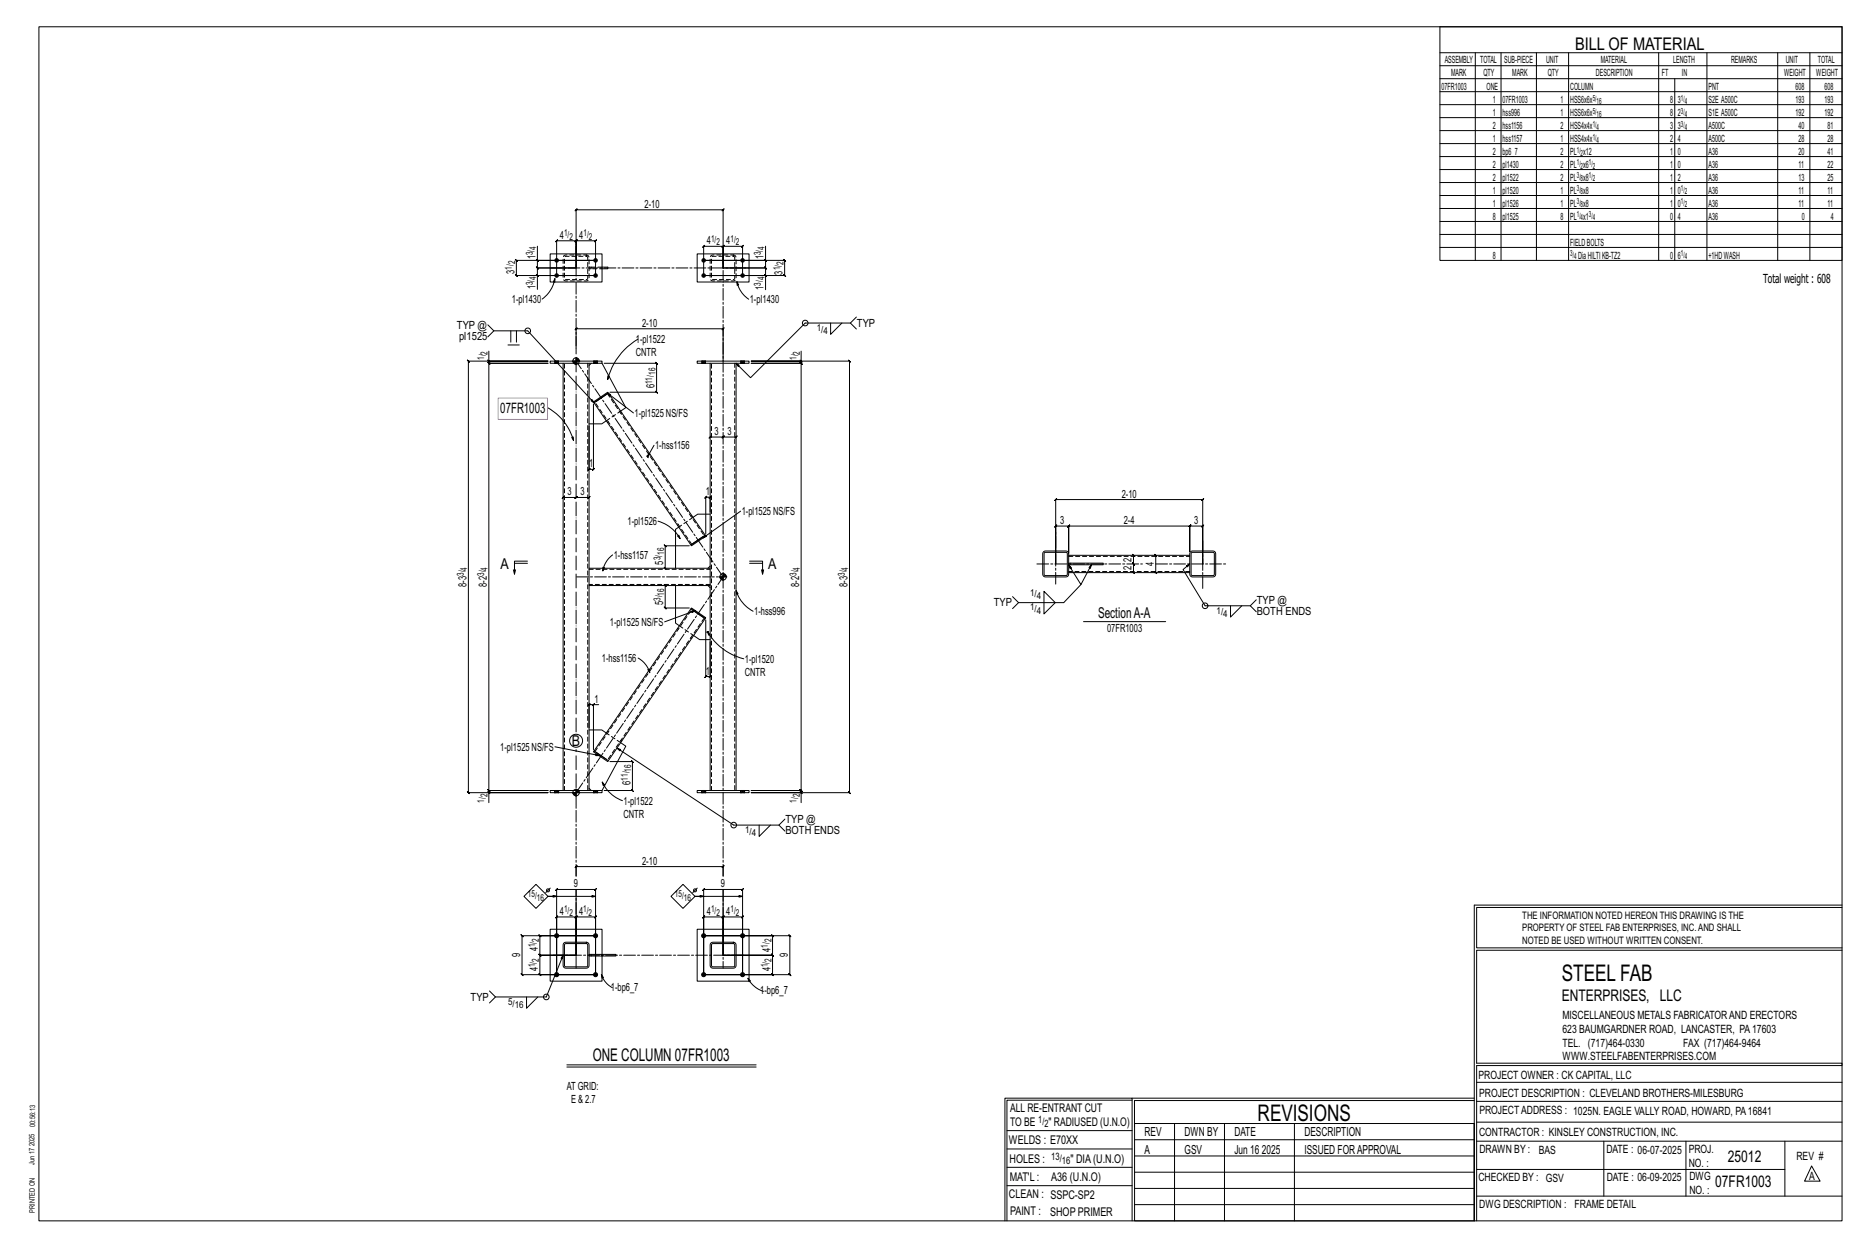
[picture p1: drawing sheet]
<svg xmlns="http://www.w3.org/2000/svg" width="914mm" height="610mm" viewBox="0 0 914 610" stroke-linecap="round" stroke-linejoin="round" font-family="sans-serif">
<g fill="none" stroke="#000" stroke-width=".49">
<path d="M19 13h883v584h-883zM705 13h197v114h-197zM705 26h197M705 32h197M705 39h197M722 26v101M735 26v101M752 26v101M768 26v101M812 26v101M820 39v88M836 26v101"/>
<path d="M870 26v101M886 26v101M705 45h197M705 51h197M705 58h197M705 64h197M705 70h197M705 77h197M705 83h197M705 89h197M705 96h197M282 118v-15l1-1-1 1h72h-1l1-1v1v28"/>
<path d="M705 102h197M705 108h197M705 115h197M263 134l1 1zM263 127l1 1zM263 127v4l1 1-1-1h19h-19l1 1-1-1v4M263 120v7h29h-39h-1l1 1v-1v8l-1-1 1 1h39M269 124h26v14h-26zM272 136v2h-1zM272 136a15 15 0 0 1-7 10M272 135v-17l1-1-1 1h10l1-1-1 1v13v-13l1-1-1 1h10h-1l1-1v1v17h-29v7M295 131h3h-3"/>
<path d="M341 124h26v14h-26zM354 131h21h-1l1 1v-1v4M361 138l1 1-1 1zM361 138a13 13 0 0 0 5 8M363 135v-14l1-1-1 1h-9v-1l-1 1h1v10v-10v-1l-1 1h1h-10l1-1-1 1v14h31v7M374 134l1 1zM374 127l1 1zM375 120v7h-31h40l1 1-1-1v8v-1l1 1h-1h-40M375 127v4h-1l1 1v-1h-21M705 121h197M239 159l3 3h16l33 35-2-1h1l48 71M407 158v6l5-6"/>
<path d="M416 158l3 3M419 155l-3 3h-22l-27 27-7-7 2 1h-1l-1-1v209M239 176l1 1zM239 172v5h29h-39v-1l1 1h-1v211v-1l1 1h-1h39h-29v5M239 177v1v-1l1 1h-1h29h-29v-1l1 1h-1v209v-1l1 1h-1h29h-29v-1l1 1h-1v1M242 162l-3 3M249 169h5M250 162v5M253 162v5M269 177h26v1h-26zM272 177h.1M272 178h.1"/>
<path d="M273 177h.1M273 178h.1M276 178v209M280 177h4M280 177l2 1M281 177l1 1M281 177h1M282 177h.1M282 169v-8l1-1-1 1h72h-1l1-1v1v16M282 175v4M282 176l1 1M282 175l1 2"/>
<path d="M282 176v1M282 175l2 1M288 178v209M289 178l-1 1M291 177h.1M291 178h.1M292 177h.1M292 178h.1M295 178l11 21-2 2M296 178h25v-1l1 1h-1v14v-1l1 1h-1h-22M312 166a32 32 0 0 0-15 20M341 177h26v1h-26z"/>
<path d="M344 177h.1M344 178h.1M345 177h.1M345 178h.1M348 178v209M363 177h.1M363 178h.1M364 177h.1M364 178h.1M392 176l1 1zM392 172v5h-24h48l-1-1 1 1v211l-1-1 1 1h-48h24v5M392 177v1v-1l1 1h-1h-24h24v-1l1 1h-1v209v-1l1 1h-1h-24h24v-1l1 1h-1v1"/>
<path d="M268 199a27 27 0 0 1 13 17M291 197l6-5h1l-7 5zM291 198v32v-1l-1 1h1h-3l1-1-1 1v-22M297 193l-5 3M297 192l13 10M298 184l-1 2zM298 192l47 70M280 214h1v2zM297 206l-2 1h-7M320 218l-3 6M347 214l1-1zM348 214h6h-1l1-1-1 1 1-1v1h6l1-1-1 1"/>
<path d="M317 223v1M317 224h.1M276 243h6v1l1-1-1 1 1-1h-1h6v1l1-1h-1M276 243l-1 1zM322 255a18 18 0 0 1 11 9M332 258l-1 1v19M348 252h-6l-3 1M348 250v-7l-1 1 1-1h-3h1l-1 1v-1v18M363 250l-19 13M516 245l1-1h72l-1 1 1-1v32v-19l-1 1 1-1h-7h1l-1 1v-1v13v-13h1l-1 1v-1h-59h1l-1 1v-1v14v-14h1l-1 1v-1h-6l-1 1 1-1v19v-32zM251 279l1 2M252 276h6"/>
<path d="M258 275h-6v6v-2M288 278h60M295 278h1l-1 1zM300 271a12 12 0 0 0-5 8M325 278l1 1zM332 262l1 2zM337 267h-11h-1l1 1v-1v11M338 267l7-5-7 5zM344 262l-5 4M348 277l-1 1M367 275h6v6l1-2M367 276h6"/>
<path d="M373 279v2M511 270h12v12h-12zM511 270h11v11h-11zM523 276h17h-17zM523 272h59M534 276l-5 10-6-9M554 280l1 1zM555 272l-1-1 1 1v4l-1-1 1 1-1-1 1 1v4M565 272h1l-1-1 1 1v8h-1l1 1-1-1M582 276l-3 3 11 17h22l3-3M583 270h12v12h-12zM583 270h11v11h-11z"/>
<path d="M288 286h60M326 286h-1l1 1v-1v11h-1l1 1v-1h11M331 286v19l2 1M338 298l-47 69 7 5M338 297l7 5v1l-7-5zM339 298l5 4M340 299l-15 5M347 286l1 2M352 282h4M352 283l2 1M352 282l2 2M353 282l1 1"/>
<path d="M354 282v1M354 280v4M354 281l1 1M354 282h.1M354 281l2 1M360 289l1 1v1zM360 289a17 17 0 0 0 9 10M499 295l-3 3M511 289l6 6-6 5zM523 280h59M529 286l-8 9h-22l-3-3M602 296v6l6-6"/>
<path d="M612 296l3 3M340 311l2 2h6M345 303l-48 70-6-5v-1M345 303v28l1-1-1 1h3h-1l1-1v1v-17M346 309l2 1-1 1zM346 309a29 29 0 0 0 18 13M346 309h.1M347 309h-1M530 304h41M312 322a12 12 0 0 1 6 7M317 328l1-1v2zM288 357h7l2 2"/>
<path d="M291 345v-1l-1 1zM291 345h-3l1-1-1 1v11M293 345h-2v22M272 365l21 5M292 368l5 4M299 373h11l-1-1 1 1v14l-1-1 1 1h-14M302 366l57 38h22l3-3M304 363l2 2-11 22M239 387l1 1zM269 387h26v1h-26zM271 387h.1M271 388h.1"/>
<path d="M273 387h.1M273 388h.1M280 388h4M280 388l2 1M281 388l1 1M282 388h.1M282 386v4M282 387l1 1M282 386l1 2M282 387v1M282 386l2 1M288 386l1 1"/>
<path d="M291 387h.1M291 388h.1M293 387h.1M293 388h.1M295 383l1 1h-1zM295 383a18 18 0 0 0 10 9M341 387h26v1h-26zM343 387h.1M343 388h.1M345 387h.1M345 388h.1M363 387h.1"/>
<path d="M363 388h.1M364 387h.1M364 388h.1M392 387l1 1zM372 404v5l5-5M381 404l3 3M262 433l6 6-6 5-6-5zM269 435l-2 2M272 435v1l1-1h-1h20l-1 1 1-1v42v-28v-1l-1 1h1h-10l1-1-1 1v18v-18l1-1-1 1h-10l1-1-1 1v28zM272 439h-4h24M282 429v-5l1-1-1 1h72h-1l1-1v1v5M282 435v32"/>
<path d="M334 433l6 6-6 5-6-5zM341 435l-2 2M344 435v1l1-1h-1h19v1l1-1h-1v42v-28l1-1-1 1h-9v-1l-1 1h1v18v-18v-1l-1 1h1h-10l1-1-1 1v28zM344 439h-4h23M354 435v32M255 457l1 1h36h-28v-1l1 1h-1v9l1 1-1-1h18h-18l1 1-1-1v10v-1l1 1h-1h28h-36l-1-1 1 1v-19zM341 455h26v25h-26zM344 458h43l-1-1 1 1v19l-1-1 1 1h-43h34h1l-1-1v1v-10l1 1-1-1h-24h24l1 1-1-1v-9h1l-1-1v1zM722 443v154M722 443h180M902 444h-179v20h179M276 467l-9 21h-24l-3-3"/>
<path d="M276 461h12v12h-12zM277 462h10v11h-10zM288 467h14v1h-14zM294 477l1 1v1zM294 477a11 11 0 0 0 6 6M295 467v-12h-26v25h26v-12M348 461h12v12h-12zM348 462h11v11h-11zM366 479l1 1zM366 479a13 13 0 0 0 8 6M902 465h-179v55h179v1h-179v76M243 488l-3 3"/>
<path d="M258 488v5l5-5M277 521h93M277 522h93M554 538h-61v59M554 537h168M722 538h-167v13M723 539h179M723 530h179M493 553h61M555 550h167v47h-167zM555 558h167M575 550v47"/>
<path d="M599 550v47M634 550v47M723 549h179M723 558h179M785 558v27M825 558v27M874 558v27M493 571h61M493 562h61M555 573h167M555 566h167M723 572h151"/>
<path d="M887 570l4 8h-8zM492 597v-60h62v60M493 580h61M555 589h167M555 581h167M723 585h179"/>
<circle cx="394" cy="158" r="1.4"/>
<circle cx="258" cy="162" r="1.4"/>
<circle cx="282" cy="177" r="1.6"/>
<circle cx="354" cy="282" r="1.6"/>
<circle cx="590" cy="296" r="1.4"/>
<circle cx="282" cy="362" r="3"/>
<circle cx="282" cy="388" r="1.6"/>
<circle cx="359" cy="404" r="1.4"/>
<circle cx="268" cy="436" r=".7"/>
<circle cx="340" cy="436" r=".7"/>
<circle cx="267" cy="488" r="1.4"/>
</g>
<g fill="#000" stroke="#000" stroke-width=".49">
<circle cx="272" cy="127" r=".9"/>
<circle cx="272" cy="135" r=".9"/>
<circle cx="292" cy="127" r=".9"/>
<circle cx="292" cy="135" r=".9"/>
<circle cx="344" cy="127" r=".9"/>
<circle cx="344" cy="135" r=".9"/>
<circle cx="363" cy="135" r=".9"/>
<circle cx="363" cy="127" r=".9"/>
<circle cx="272" cy="458" r="1"/>
<circle cx="292" cy="458" r="1"/>
<circle cx="344" cy="458" r="1"/>
<circle cx="363" cy="458" r="1"/>
<circle cx="272" cy="477" r="1"/>
<circle cx="292" cy="477" r="1"/>
<circle cx="344" cy="477" r="1"/>
<circle cx="363" cy="477" r="1"/>
</g>
<g fill="none" stroke="#000" stroke-width=".49" stroke-dasharray="2 1.4">
<path d="M276 125h12v12h-12zM277 126h10v11h-10zM288 131h1M289 131h-1M295 131h-6h6M348 125h12v12h-12zM348 126h11v11h-11zM272 177v1M272 177h.1M272 177l1 1zM272 178h.1M273 177v1"/>
<path d="M273 177h.1M273 178h.1M273 178v-1M288 178v209M291 177v1M291 177h.1M292 177v1zM292 177l-1 1M292 178h-1M292 177v1M292 177h.1M292 178h.1"/>
<path d="M292 178v-1M344 177v1M344 177h.1M344 177l1 1zM344 178h.1M345 177v1M345 177h.1M345 178h.1M345 178v-1M360 178v209M363 177v1M363 177h.1"/>
<path d="M363 177l1 1zM363 178h.1M364 177v1M364 177h.1M364 178h.1M364 178v-1M297 193l48 69M297 206l7-5M298 206l-1 1M304 202h.1M332 257h.1M338 253l1-1"/>
<path d="M339 253l-7 5M288 279h60M339 266l-48-69M523 272h59M524 276h.1M582 280h-59M348 286h-60M332 308h.1M333 306l7 5M339 312h-1M345 302l-48 70M297 358h1"/>
<path d="M291 368l48-70M304 363l-7-4M304 362v1M271 387v1M271 387h1M272 387l-1 1M272 387v1M272 387l1 1zM272 388h.1M273 387v1M273 387h.1M273 388h.1"/>
<path d="M273 388v-1M276 387v-209M291 387v1M291 387h.1M292 387v1zM292 387l-1 1M292 388h-1M292 387v1M292 387h1M293 388h-1M293 388v-1M343 387v1"/>
<path d="M343 387h1M344 387l-1 1M344 387v1M344 387l1 1zM344 388h.1M345 387v1M345 387h.1M345 388h.1M345 388v-1M348 387v-209M363 387v1M363 387h.1"/>
<path d="M363 387l1 1zM363 388h.1M364 387v1M364 387h.1M364 388h.1M364 388v-1M287 461v1zM289 468v-1M295 467v1zM359 461v1z"/>
</g>
<path d="M244 195h24v10h-24z" fill="none" stroke="#f0f" stroke-width=".5"/>
<path d="M282 358v-188M282 394v-27" fill="none" stroke="#000" stroke-width=".49" stroke-dasharray="6.8 1 0 1"/>
<g fill="none" stroke="#000" stroke-width=".49" stroke-dasharray="5.8 1 1 1">
<path d="M269 131h98M282 170v-50M508 276h51M566 276h35M354 282l-72-105M517 286v-26M589 288v-23M282 388l72-106h-72M282 429v-35M354 429v-305M354 435v39M282 474v-39"/>
<path d="M364 467h-93"/>
</g>
<g font-size="11.2">
<text x="764" y="480">STEEL FAB</text>
<text x="616" y="548">REVISIONS</text>
</g>
<g font-size="8.6">
<text x="771" y="24">BILL OF MATERIAL</text>
<text x="290" y="519">ONE COLUMN 07FR1003</text>
</g>
<g font-size="7.9">
<text x="765" y="490">ENTERPRISES, LLC</text>
<text x="846" y="569">25012</text>
<text x="840" y="581">07FR1003</text>
</g>
<g font-size="7.3">
<text x="245" y="278">A</text>
<text x="376" y="278">A</text>
<text x="538" y="302">SectionA-A</text>
<text x="280" y="365">B</text>
</g>
<text font-size="7" x="245" y="202">07FR1003</text>
<g font-size="6.1">
<text x="863" y="139">Total weight : 608</text>
<text x="560" y="556">REV</text>
<text x="580" y="556">DWN BY</text>
<text x="604" y="556">DATE</text>
<text x="639" y="556">DESCRIPTION</text>
<text x="560" y="564">A</text>
<text x="580" y="564">GSV</text>
<text x="604" y="564">Jun 16</text>
<text x="618" y="564">2025</text>
<text x="639" y="564">ISSUED FORAPPROVAL</text>
</g>
<g font-size="5.9">
<text x="494" y="560">WELDS : E70XX</text>
<text x="494" y="569">HOLES :</text>
<text x="524" y="569">&quot; DIA(U.N.O)</text>
<text x="494" y="578">MAT'L :</text>
<text x="515" y="578">A36 (U.N.O)</text>
<text x="494" y="586">CLEAN : SSPC-SP2</text>
<text x="495" y="595">PAINT :</text>
<text x="514" y="595">SHOP PRIMER</text>
</g>
<g font-size="5.8">
<text x="494" y="544">ALL RE-ENTRANT CUT</text>
<text x="494" y="551">TO BE</text>
<text x="513" y="551">&quot; RADIUSED (U.N.O)</text>
</g>
<g font-size="5.6">
<text x="765" y="499">MISCELLANEOUS METALS FABRICATORAND ERECTORS</text>
<text x="765" y="505">623 BAUMGARDNER ROAD, LANCASTER, PA17603</text>
<text x="765" y="512">TEL. (717)464-0330</text>
<text x="824" y="512">FAX (717)464-9464</text>
<text x="765" y="519">WWW.STEELFABENTERPRISES.COM</text>
<text x="724" y="528">PROJECT OWNER : CK CAPITAL, LLC</text>
<text x="724" y="537">PROJECT DESCRIPTION : CLEVELAND BROTHERS-MILESBURG</text>
<text x="724" y="545">PROJECTADDRESS : 1025N. EAGLE VALLY ROAD, HOWARD, PA16841</text>
<text x="724" y="556">CONTRACTOR : KINSLEY CONSTRUCTION, INC.</text>
<text x="724" y="564">DRAWN BY :</text>
<text x="753" y="564">BAS</text>
<text x="786" y="564">DATE : 06-07-2025</text>
<text x="827" y="564">PROJ.</text>
<text x="879" y="568">REV #</text>
<text x="827" y="571">NO. :</text>
<text x="724" y="578">CHECKED BY : GSV</text>
<text x="787" y="578">DATE : 06-09-2025</text>
<text x="827" y="578">DWG</text>
<text x="886" y="578">A</text>
<text x="827" y="584">NO. :</text>
<text x="724" y="591">DWG DESCRIPTION : FRAME DETAIL</text>
</g>
<g font-size="5.5">
<text x="316" y="102">2-10</text>
<text x="274" y="117">4</text>
<text x="284" y="117">4</text>
<text x="346" y="120">4</text>
<text x="356" y="120">4</text>
<text x="262" y="127" transform="rotate(-90 262 127)">1</text>
<text x="374" y="127" transform="rotate(-90 374 127)">1</text>
<text x="252" y="134" transform="rotate(-90 252 134)">3</text>
<text x="383" y="134" transform="rotate(-90 383 134)">3</text>
<text x="262" y="142" transform="rotate(-90 262 142)">1</text>
<text x="374" y="142" transform="rotate(-90 374 142)">1</text>
<text x="251" y="148">1-pl1430</text>
<text x="367" y="148">1-pl1430</text>
<text x="224" y="161">TYP @</text>
<text x="314" y="160">2-10</text>
<text x="419" y="160">TYP</text>
<text x="225" y="166">pl1525</text>
<text x="311" y="168">1-pl1522</text>
<text x="311" y="174">CNTR</text>
<text x="320" y="190" transform="rotate(-90 320 190)">6</text>
<text x="311" y="204">1-pl1525 NS/FS</text>
<text x="350" y="213">3</text>
<text x="356" y="213">3</text>
<text x="321" y="220">1-hss1156</text>
<text x="288" y="229">1</text>
<text x="278" y="242">3</text>
<text x="284" y="242">3</text>
<text x="346" y="242">1</text>
<text x="549" y="243">2-10</text>
<text x="307" y="257">1-pl1526</text>
<text x="363" y="252">1-pl1525 NS/FS</text>
<text x="519" y="256">3</text>
<text x="550" y="256">2-4</text>
<text x="585" y="256">3</text>
<text x="300" y="273">1-hss1157</text>
<text x="554" y="275" transform="rotate(-90 554 275)">2</text>
<text x="325" y="276" transform="rotate(-90 325 276)">5</text>
<text x="554" y="279" transform="rotate(-90 554 279)">2</text>
<text x="565" y="277" transform="rotate(-90 565 277)">4</text>
<text x="228" y="287" transform="rotate(-90 228 287)">8-3</text>
<text x="238" y="287" transform="rotate(-90 238 287)">8-2</text>
<text x="391" y="287" transform="rotate(-90 391 287)">8-2</text>
<text x="415" y="287" transform="rotate(-90 415 287)">8-3</text>
<text x="325" y="296" transform="rotate(-90 325 296)">5</text>
<text x="486" y="297">TYP</text>
<text x="615" y="295">TYP @</text>
<text x="369" y="301">1-hss996</text>
<text x="615" y="301">BOTH ENDS</text>
<text x="299" y="306">1-pl1525 NS/FS</text>
<text x="542" y="309">07FR1003</text>
<text x="295" y="324">1-hss1156</text>
<text x="365" y="324">1-pl1520</text>
<text x="346" y="330">1</text>
<text x="365" y="331">CNTR</text>
<text x="291" y="344">1</text>
<text x="245" y="367">1-pl1525 NS/FS</text>
<text x="309" y="384" transform="rotate(-90 309 384)">6</text>
<text x="305" y="394">1-pl1522</text>
<text x="305" y="400">CNTR</text>
<text x="384" y="403">TYP @</text>
<text x="384" y="408">BOTH ENDS</text>
<text x="314" y="423">2-10</text>
<text x="281" y="434">9</text>
<text x="353" y="434">9</text>
<text x="274" y="448">4</text>
<text x="283" y="448">4</text>
<text x="346" y="448">4</text>
<text x="356" y="448">4</text>
<text x="263" y="465" transform="rotate(-90 263 465)">4</text>
<text x="377" y="466" transform="rotate(-90 377 466)">4</text>
<text x="255" y="468" transform="rotate(-90 255 468)">9</text>
<text x="386" y="468" transform="rotate(-90 386 468)">9</text>
<text x="263" y="475" transform="rotate(-90 263 475)">4</text>
<text x="377" y="475" transform="rotate(-90 377 475)">4</text>
<text x="299" y="485">1-bp6_7</text>
<text x="230" y="490">TYP</text>
<text x="372" y="487">1-bp6_7</text>
<text x="277" y="533">AT GRID:</text>
<text x="280" y="540">E &amp; 2.7</text>
</g>
<g font-size="5">
<text x="745" y="450">THE INFORMATION NOTED HEREON THIS DRAWING IS THE</text>
<text x="745" y="456">PROPERTY OF STEEL FAB ENTERPRISES, INC.AND SHALL</text>
<text x="745" y="462">NOTED BE USED WITHOUT WRITTEN CONSENT.</text>
<text x="508" y="550">1/</text>
<text x="511" y="551">2</text>
<text x="515" y="568">13/</text>
<text x="520" y="570">16</text>
</g>
<g font-size="4.9">
<text x="707" y="31">ASSEMBLY</text>
<text x="725" y="31">TOTAL</text>
<text x="736" y="31">SUB-PIECE</text>
<text x="757" y="31">UNIT</text>
<text x="784" y="31">MATERIAL</text>
<text x="819" y="31">LENGTH</text>
<text x="847" y="31">REMARKS</text>
<text x="874" y="31">UNIT</text>
<text x="890" y="31">TOTAL</text>
<text x="710" y="37">MARK</text>
<text x="726" y="37">QTY</text>
<text x="740" y="37">MARK</text>
<text x="758" y="37">QTY</text>
<text x="781" y="37">DESCRIPTION</text>
<text x="814" y="37">FT</text>
<text x="823" y="37">IN</text>
<text x="873" y="37">WEIGHT</text>
<text x="889" y="37">WEIGHT</text>
<text x="706" y="44">07FR1003</text>
<text x="728" y="44">ONE</text>
<text x="769" y="44">COLUMN</text>
<text x="836" y="44">PNT</text>
<text x="879" y="44">608</text>
<text x="893" y="44">608</text>
<text x="731" y="50">1</text>
<text x="736" y="50">07FR1003</text>
<text x="764" y="50">1</text>
<text x="769" y="50">HSS6x6x</text>
<text x="818" y="50">8</text>
<text x="821" y="50">3</text>
<text x="836" y="50">S2E A500C</text>
<text x="879" y="50">193</text>
<text x="893" y="50">193</text>
<text x="731" y="57">1</text>
<text x="736" y="57">hss996</text>
<text x="764" y="57">1</text>
<text x="769" y="57">HSS6x6x</text>
<text x="818" y="57">8</text>
<text x="821" y="57">2</text>
<text x="836" y="57">S1E A500C</text>
<text x="879" y="57">192</text>
<text x="893" y="57">192</text>
<text x="731" y="63">2</text>
<text x="736" y="63">hss1156</text>
<text x="764" y="63">2</text>
<text x="769" y="63">HSS4x4x</text>
<text x="818" y="63">3</text>
<text x="821" y="63">3</text>
<text x="836" y="63">A500C</text>
<text x="880" y="63">40</text>
<text x="895" y="63">81</text>
<text x="731" y="69">1</text>
<text x="736" y="69">hss1157</text>
<text x="764" y="69">1</text>
<text x="769" y="69">HSS4x4x</text>
<text x="818" y="69">2</text>
<text x="821" y="69">4</text>
<text x="836" y="69">A500C</text>
<text x="880" y="69">28</text>
<text x="895" y="69">28</text>
<text x="731" y="76">2</text>
<text x="736" y="76">bp6_7</text>
<text x="764" y="76">2</text>
<text x="769" y="76">PL x12</text>
<text x="818" y="76">1</text>
<text x="821" y="76">0</text>
<text x="836" y="76">A36</text>
<text x="880" y="76">20</text>
<text x="895" y="76">41</text>
<text x="731" y="82">2</text>
<text x="736" y="82">pl1430</text>
<text x="764" y="82">2</text>
<text x="769" y="82">PL x6</text>
<text x="818" y="82">1</text>
<text x="821" y="82">0</text>
<text x="836" y="82">A36</text>
<text x="880" y="82">11</text>
<text x="895" y="82">22</text>
<text x="731" y="88">2</text>
<text x="736" y="88">pl1522</text>
<text x="764" y="88">2</text>
<text x="769" y="88">PL x8</text>
<text x="818" y="88">1</text>
<text x="821" y="88">2</text>
<text x="836" y="88">A36</text>
<text x="880" y="88">13</text>
<text x="895" y="88">25</text>
<text x="731" y="95">1</text>
<text x="736" y="95">pl1520</text>
<text x="764" y="95">1</text>
<text x="769" y="95">PL x8</text>
<text x="818" y="95">1</text>
<text x="821" y="95">0</text>
<text x="836" y="95">A36</text>
<text x="880" y="95">11</text>
<text x="895" y="95">11</text>
<text x="731" y="101">1</text>
<text x="736" y="101">pl1526</text>
<text x="764" y="101">1</text>
<text x="769" y="101">PL x8</text>
<text x="818" y="101">1</text>
<text x="821" y="101">0</text>
<text x="836" y="101">A36</text>
<text x="880" y="101">11</text>
<text x="895" y="101">11</text>
<text x="731" y="107">8</text>
<text x="736" y="107">pl1525</text>
<text x="764" y="107">8</text>
<text x="769" y="107">PL x1</text>
<text x="818" y="107">0</text>
<text x="821" y="107">4</text>
<text x="836" y="107">A36</text>
<text x="882" y="107">0</text>
<text x="896" y="107">4</text>
<text x="769" y="120">FIELDBOLTS</text>
<text x="731" y="127">8</text>
<text x="772" y="127">DiaHILTIKB-TZ2</text>
<text x="818" y="127">0</text>
<text x="821" y="127">6</text>
<text x="836" y="127">+1HDWASH</text>
</g>
<g font-size="4.7">
<text x="276" y="116">1/</text>
<text x="279" y="117">2</text>
<text x="286" y="116">1/</text>
<text x="288" y="117">2</text>
<text x="348" y="118">1/</text>
<text x="351" y="120">2</text>
<text x="358" y="118">1/</text>
<text x="360" y="120">2</text>
<text x="261" y="125" transform="rotate(-90 261 125)">3/</text>
<text x="262" y="122" transform="rotate(-90 262 122)">4</text>
<text x="373" y="125" transform="rotate(-90 373 125)">3/</text>
<text x="374" y="122" transform="rotate(-90 374 122)">4</text>
<text x="251" y="132" transform="rotate(-90 251 132)">1/</text>
<text x="252" y="129" transform="rotate(-90 252 129)">2</text>
<text x="384" y="130" transform="rotate(-90 384 130)">2</text>
<text x="262" y="137" transform="rotate(-90 262 137)">4</text>
<text x="374" y="137" transform="rotate(-90 374 137)">4</text>
<text x="382" y="132" transform="rotate(-90 382 132)">1/</text>
<text x="261" y="140" transform="rotate(-90 261 140)">3/</text>
<text x="373" y="140" transform="rotate(-90 373 140)">3/</text>
<text x="400" y="162">1/</text>
<text x="403" y="164">4</text>
<text x="239" y="174" transform="rotate(-90 239 174)">2</text>
<text x="392" y="174" transform="rotate(-90 392 174)">2</text>
<text x="237" y="176" transform="rotate(-90 237 176)">1/</text>
<text x="390" y="176" transform="rotate(-90 390 176)">1/</text>
<text x="321" y="183" transform="rotate(-90 321 183)">16</text>
<text x="319" y="188" transform="rotate(-90 319 188)">11/</text>
<text x="323" y="274" transform="rotate(-90 323 274)">3/</text>
<text x="325" y="272" transform="rotate(-90 325 272)">16</text>
<text x="227" y="282" transform="rotate(-90 227 282)">3/</text>
<text x="229" y="279" transform="rotate(-90 229 279)">4</text>
<text x="237" y="282" transform="rotate(-90 237 282)">3/</text>
<text x="239" y="279" transform="rotate(-90 239 279)">4</text>
<text x="390" y="282" transform="rotate(-90 390 282)">3/</text>
<text x="392" y="279" transform="rotate(-90 392 279)">4</text>
<text x="414" y="282" transform="rotate(-90 414 282)">3/</text>
<text x="415" y="279" transform="rotate(-90 415 279)">4</text>
<text x="323" y="294" transform="rotate(-90 323 294)">3/</text>
<text x="325" y="291" transform="rotate(-90 325 291)">16</text>
<text x="504" y="291">1/</text>
<text x="507" y="293">4</text>
<text x="504" y="299">1/</text>
<text x="507" y="300">4</text>
<text x="596" y="300">1/</text>
<text x="599" y="302">4</text>
<text x="309" y="378" transform="rotate(-90 309 378)">16</text>
<text x="307" y="382" transform="rotate(-90 307 382)">11/</text>
<text x="237" y="393" transform="rotate(-90 237 393)">1/</text>
<text x="239" y="390" transform="rotate(-90 239 390)">2</text>
<text x="390" y="393" transform="rotate(-90 390 393)">1/</text>
<text x="392" y="390" transform="rotate(-90 392 390)">2</text>
<text x="365" y="408">1/</text>
<text x="368" y="409">4</text>
<text x="258" y="439">15/</text>
<text x="263" y="441">16</text>
<text x="330" y="439">15/</text>
<text x="335" y="441">16</text>
<text x="276" y="446">1/</text>
<text x="279" y="448">2</text>
<text x="285" y="446">1/</text>
<text x="288" y="448">2</text>
<text x="348" y="446">1/</text>
<text x="351" y="448">2</text>
<text x="358" y="446">1/</text>
<text x="360" y="448">2</text>
<text x="264" y="461" transform="rotate(-90 264 461)">2</text>
<text x="378" y="461" transform="rotate(-90 378 461)">2</text>
<text x="262" y="463" transform="rotate(-90 262 463)">1/</text>
<text x="376" y="464" transform="rotate(-90 376 464)">1/</text>
<text x="262" y="473" transform="rotate(-90 262 473)">1/</text>
<text x="264" y="471" transform="rotate(-90 264 471)">2</text>
<text x="376" y="473" transform="rotate(-90 376 473)">1/</text>
<text x="378" y="471" transform="rotate(-90 378 471)">2</text>
<text x="249" y="492">5/</text>
<text x="252" y="493">16</text>
</g>
<g font-size="4.2">
<text x="780" y="49">5/</text>
<text x="781" y="51">16</text>
<text x="823" y="49">1/</text>
<text x="825" y="51">4</text>
<text x="780" y="56">5/</text>
<text x="781" y="57">16</text>
<text x="823" y="56">3/</text>
<text x="825" y="57">4</text>
<text x="780" y="62">1/</text>
<text x="781" y="63">4</text>
<text x="823" y="62">3/</text>
<text x="825" y="63">4</text>
<text x="780" y="68">1/</text>
<text x="781" y="70">4</text>
<text x="772" y="75">1/</text>
<text x="774" y="76">2</text>
<text x="772" y="81">1/</text>
<text x="774" y="82">2</text>
<text x="778" y="81">1/</text>
<text x="780" y="82">2</text>
<text x="772" y="87">3/</text>
<text x="774" y="89">8</text>
<text x="778" y="87">1/</text>
<text x="780" y="89">2</text>
<text x="772" y="94">3/</text>
<text x="774" y="95">8</text>
<text x="823" y="94">1/</text>
<text x="825" y="95">2</text>
<text x="772" y="100">3/</text>
<text x="774" y="101">8</text>
<text x="823" y="100">1/</text>
<text x="825" y="101">2</text>
<text x="772" y="106">1/</text>
<text x="774" y="108">4</text>
<text x="778" y="106">3/</text>
<text x="780" y="108">4</text>
<text x="769" y="125">3/</text>
<text x="823" y="125">1/</text>
<text x="770" y="127">4</text>
<text x="825" y="127">4</text>
</g>
<g font-size="3.7">
<text x="17" y="551" transform="rotate(-90 17 551)">00:56:13</text>
<text x="17" y="561" transform="rotate(-90 17 561)">2025</text>
<text x="17" y="570" transform="rotate(-90 17 570)">Jun 17</text>
<text x="17" y="593" transform="rotate(-90 17 593)">PRINTED ON</text>
</g>
</svg>
